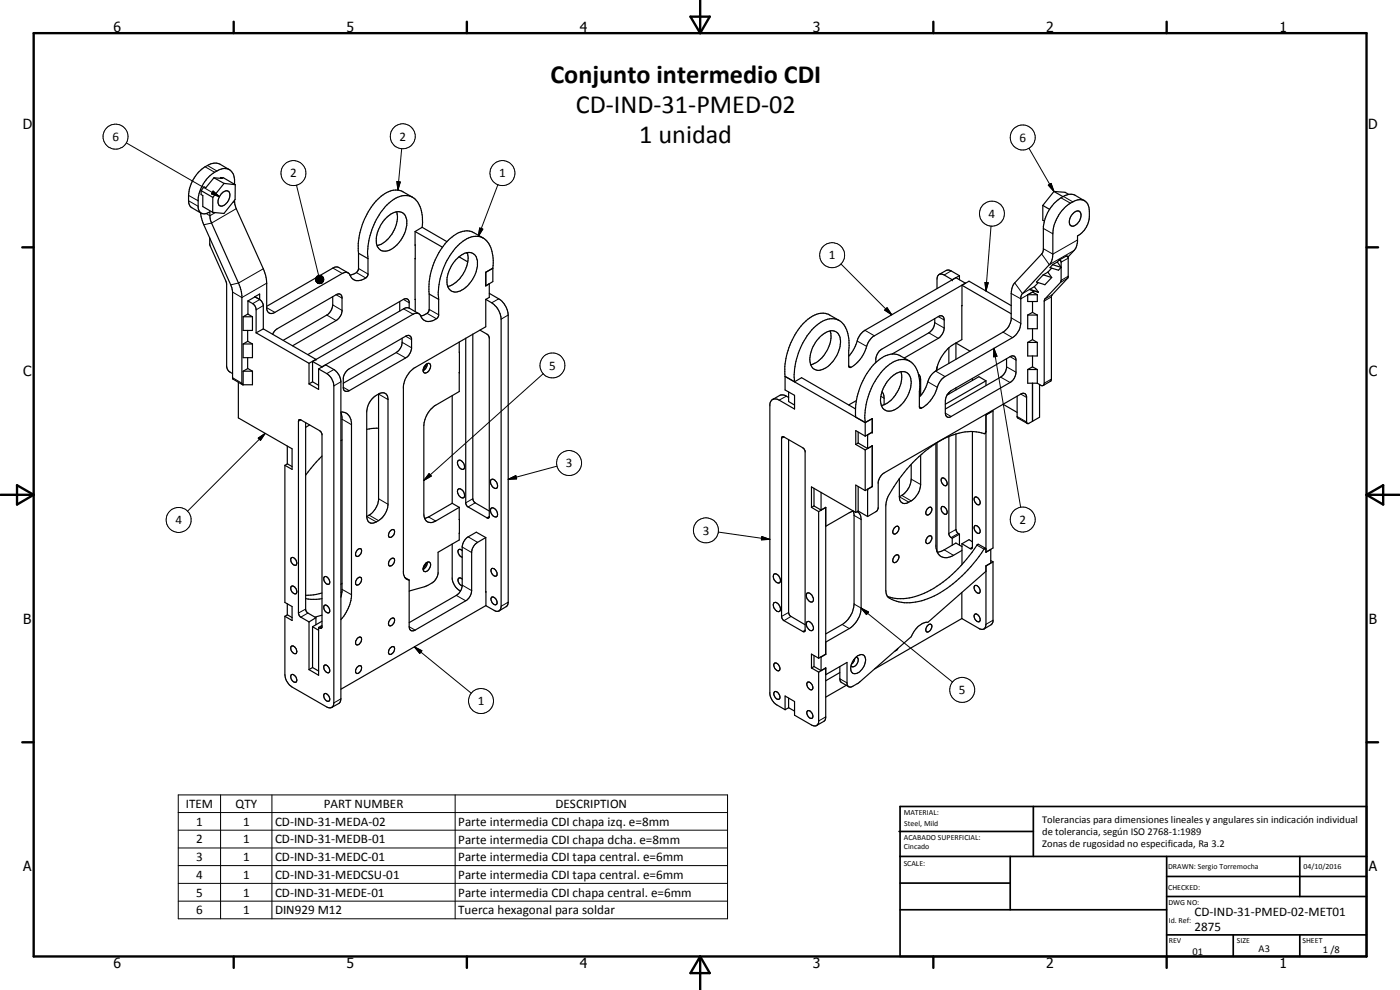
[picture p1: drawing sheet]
<svg xmlns="http://www.w3.org/2000/svg" width="420mm" height="297mm" viewBox="0 0 420 297" stroke-linecap="round" stroke-linejoin="round" font-family="sans-serif">
<g fill="none" stroke="#000" stroke-width=".35">
<path d="M60.4 57.2v1.2l.5 .3v3.3l2.9 1.7M60.4 57.2l3.5 2M63.9 59.2l-.1 4.5M64.2 53.3l-2.4 3-.6-.3-.8 1.2M64.2 53.3l3.1 1.7M66.2 53.3l.5 .3-2.5-.3M66.2 53.3l.1 .2M66.2 53.3h.8l3.6 2.1M66.4 58.2a1.57 1.57 0 0 1 2.4-.6 3.2 3.2 0 0 1-2.7 4.2 1.94 1.94 0 0 1-.2-3zM67.3 55l3.3 .4M67.3 55l-3.4 4.2M68.9 50.9l-2.9-1.6a5.4 5.4 0 0 0-5.8 1.8 11.2 11.2 0 0 0-3.5 9.9l.6 1.1 3.1 1.9"/>
<path d="M68.9 50.9a4.1 4.1 0 0 0-4.5 .8 10.8 10.8 0 0 0-4.9 8v3l.9 1.3M68.9 50.9a4.3 4.3 0 0 1 1.5 4.4M70.6 55.4v4.5l-3.4 4.2-3.4-.4M123.8 59.2a6.1 6.1 0 0 0-7.1 1.8 21.2 21.2 0 0 0-6.3 16.6M123.8 59.2a8.4 8.4 0 0 1 3 7.5l-.1 1.5M123.8 59.2l-2.8-1.6a5.7 5.7 0 0 0-6.6 1.2 21 21 0 0 0-6.8 17.2M316.3 57.4l2.7 1.6M316.3 57.4l-3.3 4.2M316.3 57.4l3.3 .3 1.1 .6M60.2 63.8l.7 3 8.7 19.6 .2 1.2v25.9l.2 .3 2.8 1.6M60.4 64a2.59 2.59 0 0 0 2.6-.5l.1 2.1 .4 1.3 8.1 18 .8 2.6 .2 1.2v26.3l.2 .4h3v-4M62.9 71.4l.1 2.1 5 11.3v25.3a2.6 2.6 0 0 0 1.8 2"/>
<path d="M70.4 60.1l.1 1.2 .4 1.3 8.8 19.9 .3 2.5v7.7a1.46 1.46 0 0 0 .9 1.3 1.46 1.46 0 0 0 1.6-.3l20.2-11.7a1.7 1.7 0 0 1 2.7 1.3 3.1 3.1 0 0 0 5-.9v-4.8M107.6 76l-.1 4.9a2.55 2.55 0 0 1-2.4 1.6M107.6 76l2.8 1.6M115.6 65.7a4.6 4.6 0 0 1 5-1.9l.3 .1a4.4 4.4 0 0 1 .9 4.8 9.3 9.3 0 0 1-5.7 6.6 2.55 2.55 0 0 1-3.2-2.7 9.9 9.9 0 0 1 2.7-6.9zM119 63.5a9.2 9.2 0 0 1-5.8 10.2M124.6 69.5l8.2 4.7M124.6 69.5v8.1M124.6 77.6v15.9M126.7 68.2l7.4 4.3M126.7 68.2l-2.1 1.3M137.7 77l2.7 1.6M139.9 75.9a2.57 2.57 0 0 1 3.4 2.4 9.5 9.5 0 0 1-6 9.2 2.55 2.55 0 0 1-3.2-2.7 10.2 10.2 0 0 1 3.6-7.7"/>
<path d="M139.9 75.9l-2.2 1.2M139.9 75.9l.4 .2M140.2 75.8a9.1 9.1 0 0 1-5.8 10.1M145 71.4l-2.8-1.6a6.2 6.2 0 0 0-7.1 1.7 21.1 21.1 0 0 0-6.3 16.7M313 61.6l2 1.2M313 61.6v4.5l.4 .2M315.9 79.4l2.6 .8M315.9 79.4l-.8 .9 2.6 .8 .8-.9M317.3 78.6l1.2 1.6M317.3 78.6l-1.4 .8M317.9 78l.6 .5-.1 6-4.8 5.2-.2 .6v24.9l-.3 .5M317.9 78l-.6 .6"/>
<path d="M320.5 77.1v6.3l-5 5.5v24.8l-.1 .6-2.3 1.4M320.5 77.1l-.4-.3-2.2 1.2M320.5 77.1l2.4-2.7 .5-1.8v-1.8a7.5 7.5 0 0 0 2.8-10 2.92 2.92 0 0 0-4.2-.2 11.7 11.7 0 0 0-6 9.5v6.1l-.1 1.1-.5 1.4-8.7 9.6-.3 .6v8.1a5.8 5.8 0 0 1-2.5 4.3l-20.3 11.7a5.9 5.9 0 0 0-2.5 3.8 9.4 9.4 0 0 1-4.8 5.7l-.4-.3v-4.8a9.8 9.8 0 0 0-2.5-8.8l-.4-.2M321.8 64.3l.6-.5a1.21 1.21 0 0 1 1.6-.3 1.21 1.21 0 0 1 .4 1.6 2.96 2.96 0 0 1-2.8 2.7 1.72 1.72 0 0 1-.4-2.6zM325.4 60.2l-2.7-1.6a5.4 5.4 0 0 0-5.6 1.8 12.2 12.2 0 0 0-4 7.6v7l-.1 .7-8.8 9.5-.5 1.3-.2 1.6v7.7a5.2 5.2 0 0 1-2.5 3.9l-20.2 11.6-1.2 1.1-.9 1.4a12.1 12.1 0 0 1-2.8 5.3M73 95h2.8M73 95l1.4-.8 1.4 .8M73 95v4.1h2.8v-4.1M74.3 99.1v3.3M74.4 90.3l2.1-1.2a3.6 3.6 0 0 1 2.4 2.1l.1 7.5M74.4 90.3l1.6 .9 .6 .7 .3 .8v7.2M74.4 90.3v4"/>
<path d="M76.5 89l1.4-.8v1.6zM76.5 89v.1M76.9 99.9l15.8 9.1M79 98.7l-2.1 1.2M79 98.7l15.8 9.1-2.1 1.2M99.9 89v2.5a4 4 0 0 1-1.8 3l-13.1 7.6M104.5 81.9l-3.1-1.8h-.9l-20.5 11.8M120 90.5v2.8M122.8 92.5v-1.9a1.07 1.07 0 0 0-1.7-.8l-28.7 16.6M125.7 94.1l-3.1-1.7-1.2 .1-27.6 16M128.8 88.2v4.8a2.5 2.5 0 0 1-2.5 1.8M128.8 88.2l2.8 1.6"/>
<path d="M131.6 89.8v4.8a2.98 2.98 0 0 1-2.9 1.9 2.98 2.98 0 0 1-2.7-2.1l-.6-.4-1.4 .3-28.4 16.4M144 99.1l2.5 1.4 .3 .8v53.9l-.3 .3-6.2-3.5-.5-.9v-49.6M145.8 89.8l1.8 1a6.5 6.5 0 0 1 2.8 5v86.1l-.2 .9-.4 .5M145.8 81.7l2.1-1.2v4l-2.1 1.3zM145.8 89.8v8.2l-21.2 12.3a7.7 7.7 0 0 0-3.5 5.7v55.9l.4 1.4M146.8 88l2.9 1.7a6.3 6.3 0 0 1 2.8 4.8v86.2l-.5 1.2-2.2 1.4M146.8 85.1v4.1l-1 .6M147.9 80.5a9.8 9.8 0 0 0-2.5-8.8 5.6 5.6 0 0 0-6.9 1.1 20.8 20.8 0 0 0-6.9 17M249.2 99.3a9.1 9.1 0 0 1-5.9 10.1M251.8 96.1a6.1 6.1 0 0 0-7.1 1.8 21.2 21.2 0 0 0-6.2 16.7M251.8 96.1l-2.8-1.6a5.7 5.7 0 0 0-6.6 1.3 21 21 0 0 0-6.8 17.1M280.5 95.6v1.2a3.8 3.8 0 0 1-1.7 3.1l-11.1 6.3"/>
<path d="M281.8 82.3l.7-.1 .6 .2 2.7 1.5 2.1-1.2M281.8 82.3l-.5 .8-.1 3.5M281.8 82.3l2.2-1.1 .7-.2 3.2 1.7M287.9 82.7v1.2M288.7 91.7v-6.1l14.8 8.5M288.7 91.7v10.2l-2.5 1.4a12 12 0 0 0-5.2 8M289.7 85l-2.8-1.7-27.3 15.8a6.7 6.7 0 0 0-2.7 4.3l-1.1 2.1-1.1 1.4M303.5 91.7l-12.7-7.3-28.4 16.4a6.4 6.4 0 0 0-2.7 4.3 8.6 8.6 0 0 1-4.7 5.1l-.3-.3v-4.7a10.5 10.5 0 0 0-2.1-8.5l-.8-.6M308.4 88.4h2.9M308.4 88.4l1.5-.8 1.4 .8M308.4 88.4v2.1h2.9v-2.1M308.4 94.5v4.1h2.9v-4.1"/>
<path d="M308.4 94.5h2.9M309 86.8l2.6 .8M309.9 90.5v3.2M309.9 98.6v3.3M309.9 93.7l1.4 .8M309.9 93.7l-1.5 .8M310.2 87.2l-.2 .6M310.4 86l1.2 1.6M310.4 86l-1.4 .8M311.6 84.8l-1.2 1.2M313.1 82.5l2.5 .8M313.1 82.5l-2 2.1 2.5 .8 2-2.1"/>
<path d="M314.5 81.7l1.1 1.6M314.5 81.7l-1.4 .8M315.6 80.4l-1.1 1.3M71.5 114.7v10.7l16.2 9.3v6.1l-2.2-1.2M73 103.2v4.1h2.8v-4.1M73 111.4v4M73 111.4h2.8M73 103.2h2.8M74.3 107.3v3.3M74.4 110.6l1.4 .8M74.4 110.6l-1.4 .8M74.4 102.4l1.4 .8"/>
<path d="M74.4 102.4l-1.4 .8M81.8 100.2l.6-.9 .8-.7 17.7-10.2a1.06 1.06 0 0 1 1.1-.2 1.06 1.06 0 0 1 .6 1v4.2a4 4 0 0 1-1.7 2.8l-13.1 7.6M92.7 109v6.2M93.8 114.6l-1.1 .6M93.8 108.5l2.8 1.6M93.8 108.5v6.1M93.8 114.6l1.8 1M95.6 110.7l2.5 1.4a4.7 4.7 0 0 1 2.1 3.7v95.1l-.2 .9-.4 .5M95.6 110.7v6.1l-2.9-1.6M97.7 109.5l2.5 1.4a4.7 4.7 0 0 1 2.1 3.7v95.1l-.4 1.2-2.3 1.4M104 111.3l.8-.6 16.9-9.8a1.08 1.08 0 0 1 1.8 .7l-.1 3.3a4.3 4.3 0 0 1-1.7 2.5l-16.9 9.8a1.06 1.06 0 0 1-1.1 .2 1.06 1.06 0 0 1-.7-.9l.1-3.4zM113.6 118.2v31.9a6.1 6.1 0 0 1-3.5 4.9"/>
<path d="M113.6 118.2a1.73 1.73 0 0 1 2-.2 1.73 1.73 0 0 1 .8 1.9v31.4a6 6 0 0 1-5.1 5.7l-.9-.7-.3-1.3M113.6 118.2a6.3 6.3 0 0 0-3.5 5.3v31.5M120.7 101.5v1.5a4 4 0 0 1-1.8 2.8l-15.9 9.2M127.8 109.3l.7-.3a.99 .99 0 0 1 .8 .7 .99 .99 0 0 1-.3 1 1.27 1.27 0 0 1-1.8 1 2.16 2.16 0 0 1 .6-2.4zM128 109.3l-1 1.7M128.2 109.1a2.51 2.51 0 0 1-1.2 2.2M135.7 118.7v32.3M137.8 102.6v9.2M137.9 111.8l-.1 5.7-7 4.1a8 8 0 0 0-3.6 6.1v26.6a2.19 2.19 0 0 0 1.1 2.2 2.19 2.19 0 0 0 2.5-.2l7-4.1M141.9 100.2v49.4l.5 1.2 4.4 2.5M235.6 112.9v4.1l2.9 1.6v4.1l-4.7-2.6a1.68 1.68 0 0 0-1.8-.3 1.68 1.68 0 0 0-1 1.5l.1 87.2a4.7 4.7 0 0 0 2 3l2.5 1.4M235.6 112.9l24.1 13.9"/>
<path d="M235.6 112.9l2.9 1.7M236.7 119.3l-1-.6-1.2-.2-2.7 1.4M236.7 117.6v2.9l1.8 1M238.5 114.6l2.1-1.3 16.1 9.4M246.2 101a4 4 0 0 1 4.9-1.3 5.1 5.1 0 0 1 .5 5.9 7.9 7.9 0 0 1-6.2 5.5 3 3 0 0 1-2.3-3.8 10.3 10.3 0 0 1 3.1-6.3zM264.7 117.5l.5 1.2 .1 2.8M267.4 113.2a4.6 4.6 0 0 1 4.6-1.5 3.7 3.7 0 0 1 1.3 4.4 9.4 9.4 0 0 1-5.9 7.2 2.6 2.6 0 0 1-3.1-2.7 9.9 9.9 0 0 1 3.1-7.4zM270.4 111.5a9.2 9.2 0 0 1-5.9 10.2M271.3 107.4l10.3-5.9a4.2 4.2 0 0 0 1.8-3.1v-2.4a1.08 1.08 0 0 0-.6-1.1 1.08 1.08 0 0 0-1.2 .1l-17 9.8a4.1 4.1 0 0 0-1.8 2.7v1.3M273 108.4a5.7 5.7 0 0 0-6.5 1.3 20.8 20.8 0 0 0-6.8 17.1M273 108.4l-2.8-1.6a6.2 6.2 0 0 0-7.1 1.7 21.1 21.1 0 0 0-6.3 16.7l2.9 1.6M275.6 112.3l.5 .6 .2 1.1v4.7"/>
<path d="M281.2 110.1v1M284.8 104.4v4.7M284.8 117.8v.4M285 117.6l18.1-10.6a1.08 1.08 0 0 1 1.3-.1 1.08 1.08 0 0 1 .5 1.1v3.7a3.8 3.8 0 0 1-1.8 3.1l-17.7 10.2a1.06 1.06 0 0 1-1.2 .1 1.06 1.06 0 0 1-.5-1.1v-3.7a3.9 3.9 0 0 1 1.3-2.7zM286.9 116.4v.6M291.1 105.4l-4.2-2.5v4.9M291.8 113.5v.7M295.9 114.3v1.4M295.9 114.3l-12.2 7M295.9 114.3l-2.1-1.3-9.6 5.5M302.1 107.6v2.8a4 4 0 0 1-1.8 2.8l-16.6 9.5M305.3 118.9v6.2l3 1.9"/>
<path d="M308.4 102.7v4.1h2.9v-4.1M308.4 110.9v4.1h2.9M308.4 102.7h2.9M308.4 110.9h2.9M309.9 106.8v3.3M309.9 115v11.4M309.9 101.9l1.4 .8M309.9 101.9l-1.5 .8M309.9 110.1l1.4 .8M309.9 110.1l-1.5 .8M311.3 115l1.2 .7h.6M311.3 110.9v4.1"/>
<path d="M312 115.4v9.8l-2.1 1.2M85.5 139.6v41.2l2.2 1.2v4.2l-2.2-1.3M86.2 133.9v5.2l1.5 .9M86.3 139.2l-.8 .4M91.7 126.8v56.1l.5 1 2.6 1.4M92.9 127.5l-1.2 .7M96.6 136.8l-4.9 5.8M102.3 123.8l.3 1.5v52l-.3 1.9M102.3 123.6a3.1 3.1 0 0 1 3.2 3.3v52.1a12.3 12.3 0 0 1-3.2 6.9M102.6 132l-.3 .2M113.6 128.5l-3.5 .3M137.5 138.2a1.6 1.6 0 0 1 1.9 1.9 .66 .66 0 0 1-.3 .7 .66 .66 0 0 1-.7-.1 1.9 1.9 0 0 1-.9-2.5z"/>
<path d="M234.7 131.1h.6l5.6 3.3 .7 1v53.8l-.4 .4-5.9-3.4-.6-.6-.1-.6v-53.5zM236.7 131.9v52l.5 1 4.4 2.6M256.8 133.3l2.9 1.7M257 120.2l-2.3 1.3M257.5 132.9l-.7 .4M257.5 129.7v3.2M257.5 132.9l2.9 1.7M259.7 126.8v4.1M259.7 135v12.2M259.7 126.8l2.1-1.2v4.1M259.7 130.9l-2.9-1.7v4.1M260.4 134.6l1.4-.9v12.3l-1.4 .8v8.2"/>
<path d="M261.8 133.8l-2.1 1.2M261.8 129.7l-2.1 1.2M261.8 129.7l-1.4 .8v4.1M273.5 139.3v4.5a6.4 6.4 0 0 1-3.6 5.3M276.3 136.6v8.8a5.9 5.9 0 0 1-5.2 5.6 1.8 1.8 0 0 1-1.2-1.9M280.9 133v31.1l.3 1.4M281.2 132.8v32.7M284.8 131v29.3l.3 .7 .7 .5M286.9 130.2v28.7l.5 1.1 .5 .3M286.9 130.2a34.6 34.6 0 0 0-16.3 12.5l-.8 1.1a20.7 20.7 0 0 0-3.8 6.7l-.2 1.3v25.4a2.82 2.82 0 0 0 2.5 2.9 16.2 16.2 0 0 0 13-1.7 44.5 44.5 0 0 0 14.3-13.9l.3 .3M291.8 129.5l-.1 35-.6 .1-2.4-1.4M295.9 124.5v41.2"/>
<path d="M295.9 129.5l-.5 .6a13.2 13.2 0 0 0-8.5 .1M297.3 123.4v.3l-1.4 .8M297.8 123.1l.2 .2M298 123.3v41.1l-2.1 1.3M298 123.3l-2.1 1.2M301 121.3l4.3 2.4M308.3 127l-.2-.4v-7.6a1.04 1.04 0 0 0-.6-.9 1.04 1.04 0 0 0-1.1 .1l-41.1 23.7a4.3 4.3 0 0 0-1.7 2.8v7.8l-.6 1-2.6 1.5M309.9 126.4l-1.3 .7-.3-.1M117.2 159.2a.7 .7 0 0 1 1-.2 .7 .7 0 0 1 .2 1 1.13 1.13 0 0 1-1.7 1v-.9zM135.7 151l-7.1 4.1-1.1 .4M135.7 151l2.1 1.2M137.5 146.8a1.59 1.59 0 0 1 1.9 1.8 .69 .69 0 0 1-.4 .8 .69 .69 0 0 1-.8-.3l-.8-1.1z"/>
<path d="M137.8 155.8l.1 .1M137.8 152.2l.1 3.7M137.9 155.9l-.1 4.1M137.9 159.9l-.1 2.1-6.3 3.7v6.4a4.4 4.4 0 0 1-1.8 2.8l-2.2 1.1-4.7 1.3M147.4 152.5a1.65 1.65 0 0 1 1.6 .6 1.65 1.65 0 0 1 .3 1.7 1.06 1.06 0 0 1-1.8-.6l-.3-1.1zM147.4 143.9a1.63 1.63 0 0 1 1.9 2.1 .87 .87 0 0 1-.9 .6 .87 .87 0 0 1-.8-.8l-.4-1.2zM243.5 152.2v-6.1l13.3 7.7M243.5 152.2l2.2 1.3M244.3 151.8l-.8 .4M244.3 146.5v5.3M244.3 151.8l2.1 1.2M245.7 153.5v44"/>
<path d="M246.4 153l1.4-.8v44.1l-1.4 .8M246.4 147.7v5.3M247.8 152.3l-2.1 1.2M256.1 153.4l.2 .9v26.9a7.9 7.9 0 0 1-3.5 6.2l-5 2.8M256.2 153.4l-1.3 .4-7.1 4.1M257.2 153.5a2.59 2.59 0 0 1 1.2 2.4v26.6a7.8 7.8 0 0 1-3.5 6.1l-7.1 4.1M257.5 153.3l-.7 .5M257.5 146v7.3M257.5 153.3l2.9 1.7M259.7 147.2l-2.9-1.7v8.3M261.8 146l-2.1 1.2M268.6 158.2l.7-.3a1.28 1.28 0 0 1-.4 2.2 .66 .66 0 0 1-.9-.1 .66 .66 0 0 1 0-.9z"/>
<path d="M269.9 143.6v5.5M278.3 152.7a.73 .73 0 0 1 .6-.5 .73 .73 0 0 1 .7 .4 1.75 1.75 0 0 1-1.3 2 1.12 1.12 0 0 1 0-1.9zM282.6 152.1a1.45 1.45 0 0 1 1.4 .7 1.45 1.45 0 0 1 0 1.5 1.61 1.61 0 0 1-1.4-2.2zM282.6 143.5a1.39 1.39 0 0 1 1.4 .6 1.39 1.39 0 0 1 0 1.6 1.58 1.58 0 0 1-1.4-2.2zM292.5 149.2a1.43 1.43 0 0 1 1.4 .7 1.43 1.43 0 0 1 0 1.5 1.53 1.53 0 0 1-1.4-2.2zM292.5 157.8a1.45 1.45 0 0 1 1.4 .7 1.45 1.45 0 0 1 0 1.5 1.61 1.61 0 0 1-1.4-2.2zM87.4 167.4a1.47 1.47 0 0 1 1.6 1.9l-.1 .2a1.44 1.44 0 0 1-1.4-.6 1.44 1.44 0 0 1-.1-1.5zM87.4 175.9a1.44 1.44 0 0 1 1.7 1.9 .73 .73 0 0 1-.7 .4 .73 .73 0 0 1-.7-.5 1.62 1.62 0 0 1-.3-1.8zM91.7 179.6l1.6 .2 3.3-.2M96.6 177.9l-2.5 .6-2.4 .1M97.3 173.1a1.41 1.41 0 0 1 1.4 .7 1.41 1.41 0 0 1 0 1.5 1.58 1.58 0 0 1-1.4-2.2zM102.6 175l-.3 .3"/>
<path d="M102.6 177.5l-.3 .2M107.1 165.1l.4-.3a.67 .67 0 0 1 1 0 .67 .67 0 0 1-.1 .9 1.12 1.12 0 0 1-1.6 1v-.8zM107.1 173.7a.74 .74 0 0 1 1.1-.5 .74 .74 0 0 1 .2 1.1 1.08 1.08 0 0 1-.5 1 1.08 1.08 0 0 1-1.1 0v-.9zM117 168a.74 .74 0 0 1 1.1-.5 .74 .74 0 0 1 .3 1.1 1.24 1.24 0 0 1-1.7 1.1 1.62 1.62 0 0 1 .3-1.7zM121.5 173.3l1.3 .7M121.5 173.3l.5 .4 .8 .3M127.8 169a.86 .86 0 0 1 1.3-.2 .86 .86 0 0 1 0 1.3 1.38 1.38 0 0 1-1.9 1.2 2.09 2.09 0 0 1 .6-2.3zM128 168.8l-1 1.8M128.2 168.7a2.51 2.51 0 0 1-1.2 2.2M135.7 163.2v10.6a5 5 0 0 0 2.5 3.5M138.7 173.8a.72 .72 0 0 0-1.1-.3 .72 .72 0 0 0 0 1.1l.4 .7 .7 .5M138.7 165.2a.71 .71 0 0 0-1.1-.3 .71 .71 0 0 0 0 1.1l.4 .8 .7 .4"/>
<path d="M145.8 161.3v16.3M145.8 177.6h.1M145.8 161.3l-2.5 1.4a3.8 3.8 0 0 0-1.7 2.8v11.7a3.7 3.7 0 0 1-1.8 3.1l-15.2 8.8a1.09 1.09 0 0 1-1.3 .1 1.09 1.09 0 0 1-.5-1.2v-14M145.8 161.3l-2.9-1.6-2.4 1.4a4 4 0 0 0-1.8 2.8v12a4 4 0 0 1-1.8 2.7l-14.1 8.2M145.8 177.6v4.1M147.5 179.2a1.37 1.37 0 0 1 1.4 .7 1.37 1.37 0 0 1 0 1.5 1.49 1.49 0 0 1-1.4-2.2zM147.5 170.6a1.26 1.26 0 0 1 1.7 1.4l-.2 .8a1.29 1.29 0 0 1-1.6-1.4zM232.2 172.3a1.61 1.61 0 0 1 1.7 .7 1.61 1.61 0 0 1 0 1.9 1.87 1.87 0 0 1-1.7-2.6zM242.1 178.1a1.4 1.4 0 0 1 1.9 1.3 .88 .88 0 0 1-.3 1.2 1.95 1.95 0 0 1-1.6-2.5zM268.6 166.8a.67 .67 0 0 1 .6-.4 .67 .67 0 0 1 .6 .5 1.47 1.47 0 0 1-1.7 1.8 1.52 1.52 0 0 1 .5-1.9zM278.5 161.1a.65 .65 0 0 1 .7-.4 .65 .65 0 0 1 .5 .7 1.55 1.55 0 0 1-1.5 1.7 1.26 1.26 0 0 1 .3-2zM285.8 161.5v2.1"/>
<path d="M287.9 160.3v3.2M287.9 160.3l-2.1 1.2M288.7 177.8v7.8M288.7 163.2v6.2M288.7 165.1l-2.5 1.5a3.1 3.1 0 0 1-5-1.1M288.7 164l-1.8-1.1-4 2.3-1.6 .5M291.8 162.6l-1-.7-2.1 1.3M292.5 175.8a1.39 1.39 0 0 1 1.4 .6 1.39 1.39 0 0 1 0 1.6 1.58 1.58 0 0 1-1.4-2.2zM295.8 164.5l-2.3-1.2a39.8 39.8 0 0 1-17 15.1 14.7 14.7 0 0 1-10.2 .6M295.9 169.8v17.5l-.2 .9-.4 .5M295.9 171.4l-17.4 15.3a6 6 0 0 0-5 4.4l-15.4 13.4-2.2 1.4a1.04 1.04 0 0 1-1.1 .2 1.04 1.04 0 0 1-.6-1v-6.3l-6.4 3.6M297.3 164.8v.1"/>
<path d="M297.3 168.2l.7 .4M297.3 164.9v4.1l-1.4 .8M297.3 164.9l-1.4 .8M298 168.6v17.8l-.4 .9-2.3 1.4M298 168.6l-2.1 1.2M85.5 184.9v17.5a4.6 4.6 0 0 0 2.1 3.7l10.5 6 .8 .3 .7-.1M86.2 181.1v3.3l1.5 .9M86.3 184.5l-.8 .4M87.4 193.9a1.43 1.43 0 0 1 1.4 .7 1.43 1.43 0 0 1 0 1.5 1.58 1.58 0 0 1-1.4-2.2zM92.7 186.6v14.3M92.7 186.6l-2.6-1.5-.5-1.2v-57.5l.2-.5 6.2 3.3 .6 1.1v57.9l-.2 .3-.8-.2M93.8 188v12.3"/>
<path d="M93.8 188l1.8 1.1M94.8 185.3v2.2M94.8 185.3l-2.1 1.3M95.6 188.3v14.3l-2.9-1.7M96.6 187.7l-1 .6M96.6 186.4l-2.8 1.6M96.6 184.6l-2.1 .6M97.3 181.7a1.43 1.43 0 0 1 1.4 .5 1.43 1.43 0 0 1 .1 1.6 1.47 1.47 0 0 1-1.5-2.1zM97.3 199.6a1.04 1.04 0 0 1 1.5 .9l.2 .5-.2 .7a1.4 1.4 0 0 1-1.4-.5 1.4 1.4 0 0 1-.2-1.4zM107.1 191.7l.4-.4a.58 .58 0 0 1 .7-.1 .58 .58 0 0 1 .3 .6 1.33 1.33 0 0 1-1.6 1.6l-.2-.8zM117 194.5a.73 .73 0 0 1 .7-.5 .73 .73 0 0 1 .7 .4 1.63 1.63 0 0 1-1.5 1.9 1.26 1.26 0 0 1 .1-1.8zM117.2 185.8a.65 .65 0 0 1 .7-.4 .65 .65 0 0 1 .5 .7 1.37 1.37 0 0 1-1.7 1.6 1.63 1.63 0 0 1 .5-1.9z"/>
<path d="M145.8 181.7l3 1.7 1-.1M145.8 181.7l-43.5 25.1M232.2 180.9a1.63 1.63 0 0 1 1.7 .7 1.63 1.63 0 0 1 0 1.8 1.87 1.87 0 0 1-1.7-2.5zM232.4 199.1a1.39 1.39 0 0 1 1.4 .6 1.39 1.39 0 0 1 0 1.5 1.53 1.53 0 0 1-1.4-2.1zM242.1 186.6a1.55 1.55 0 0 1 2 1.6v.5a.87 .87 0 0 1-.9 .5 .87 .87 0 0 1-.7-.7 1.79 1.79 0 0 1-.4-1.9zM244.3 200l-.8 .4M244.3 196.7v3.3M244.3 200l2.1 1.2M245.7 197.5l-2.2-1.2v4.1M246.4 197.1h.1M246.4 197.1v4.1M247.8 196.3l-2.1 1.2"/>
<path d="M252 200l.2 4.4 2.5 1.6M256.6 197.5l-.3 .9-.7 .9M256.8 197.3a1.78 1.78 0 0 1 2.6-.5 4.1 4.1 0 0 1-2.9 5.3 1.55 1.55 0 0 1-1.1-2.3l.4-1.2zM256.9 197.2a1.1 1.1 0 0 1 .3 1.9 1.12 1.12 0 0 1-1.8 .7M269.5 194.6l-.9 .7M278.3 187.8a.72 .72 0 0 1 .7-.5 .72 .72 0 0 1 .7 .6 1.49 1.49 0 0 1-1.7 1.6l-.2-.5zM288.7 185.6l5.3 3.1h1.3M288.7 185.6l-26.2 15.1M292.5 184.3a1.43 1.43 0 0 1 1.4 .6 1.43 1.43 0 0 1 .1 1.5 1.46 1.46 0 0 1-1.5-2.1zM87.4 202.5a1.44 1.44 0 0 1 1.7 1.8 .71 .71 0 0 1-.8 .5 .71 .71 0 0 1-.6-.6l-.4-.7zM93.8 200.3l-1.1 .6M93.8 200.3l1.8 1"/>
<path d="M97.3 208.2a1.43 1.43 0 0 1 1.4 .7 1.43 1.43 0 0 1 0 1.5 1.58 1.58 0 0 1-1.4-2.2zM107.1 200.2l.2-.1a.68 .68 0 0 1 1-.3 .68 .68 0 0 1 .1 1 1.4 1.4 0 0 1-1.4 1.3l-.2-.3-.1-.6zM232.4 207.6a1.41 1.41 0 0 1 1.4 .7 1.41 1.41 0 0 1 0 1.5 1.53 1.53 0 0 1-1.4-2.2zM235.6 212.9v-4.1l2.9 1.7v4.1l5.1 3 .8 .2 .7-.1M236.7 212.3l-1.1 .6M236.7 209.5v2.8M236.7 212.3l1.8 1.1M242.3 204.8a1.39 1.39 0 0 1 1.4 .6 1.39 1.39 0 0 1 0 1.5 1.53 1.53 0 0 1-1.4-2.1zM242.3 213.3a1.43 1.43 0 0 1 1.4 .7 1.43 1.43 0 0 1 0 1.5 1.53 1.53 0 0 1-1.4-2.2zM243.5 200.4l2.2 1.3M245.7 201.7v14.9l-.6 1.1M246.4 201.2l1.4-.8v15l-.4 .9-2.3 1.4"/>
<path d="M247.8 200.4l-2.1 1.3M252 201.8l-4.2 2.5M254 205.6l-6.2 3.6"/>
</g>
<g fill="none" stroke="#000" stroke-width=".3">
<path d="M37.9 42.9l28 16.1M56.6 58.6l2.9 1.6M61.5 50l2.9 1.7M62.3 49.7l2.8 1.6M64 57.3l1.9 1.7-2.5-.8zM89 55.5l6.6 27.1M119.1 54.5l1 .1-.7 2.4zM120.6 44.6l-1.2 12.4M149.4 55.4l-5.9 15.5M308.8 44.5l7.5 12.9M314.6 55.5l.9-.5 .8 2.4zM318.4 59.4l2.9 1.6"/>
<path d="M319.1 58.9l2.9 1.7M56.6 60.2l2.9 1.7M64.6 63.8l-1.6 .9-1.2-.6M70.4 60.5l-.5 .2M70.9 62.6l-7.4 4.3-2.3 .5M144 68.4l.9 .3-1.4 2.2zM252.4 79.2l15.2 15.2M297.4 67.8l-1.5 19.5M313.1 68.5l2.9 1.6M320.6 77.5l-2.1 1.2M322.4 75.1l-7.5 4.3-2.3-3.2M323.4 72l-7.4 4.2-2.9-1.6"/>
<path d="M77.9 89.9l-2.1 1.2M79 91.7l-2.1 1.3M79 80.6l-7.4 4.3-2.4 .6M80 92.3l2.5 1.4M80 85l-7.4 4.3-2.8-1.7M94.7 83.7l1.5 1.3-1.5-1.1zM94.7 83.9l1.5 1.1-1.5-.8zM94.7 84.2l1.5 .8-1.4-.5zM94.8 83.4l1.4 1.6-1.5-1.3zM94.8 84.5l1.4 .5zM94.9 83.2l1.3 1.8-1.4-1.6zM95 84.7l1.2 .3z"/>
<path d="M95 83l.2-.2 1 2.2zM95 83l1.2 2-1.3-1.8zM95.2 84.8l1 .2zM95.2 82.8l.3-.1 .7 2.3zM95.4 85h.8zM95.5 82.7l.2-.1 .5 2.4zM95.7 85.1l.5-.1zM95.7 82.6h.3l.2 2.4zM96 85.1l.2-.1zM96 82.6h.3l-.1 2.4zM96.2 82.6v2.4M96.2 85l.5-.2z"/>
<path d="M96.2 85l.7-.4zM96.2 85l.9-.6zM96.3 82.6l.3 .2-.4 2.2zM96.6 82.8l.2 .1-.6 2.1zM96.8 82.9l.1 .2-.7 1.9zM96.9 83.1l.2 .3-.9 1.6zM97.1 83.4v.2l-.9 1.4zM97.1 84.1l-.9 .9zM97.1 83.6l.1 .3-1 1.1zM97.2 83.9l-1 1.1zM98.1 94.5l2.8 1.7M99.9 91.5l2.7 1.6"/>
<path d="M99.9 80.4l2.8 1.6M100.9 88.4l1.7 1.1M107 81.8l2.8 1.6M107.6 80.6l2.8 1.6M121.1 89.8l1.7 1M121.1 92.7l2.9 1.6M128.2 94l2.8 1.6M128.8 92.8l2.8 1.6M149.7 89.7l-2.1 1.1M152.5 94.5l-2.1 1.3M259.6 99.1l2.8 1.7M265.5 93l.7-.7 1.4 2.1z"/>
<path d="M266.2 92.3l1.4 2.1-2.1-1.4zM278.8 99.9l2.8 1.6M280.5 96.8l2.9 1.6M281.6 95l1.8 1M285.4 81.3l-2 1.2M295.6 84.8h1l-.7 2.5zM301 99.7l2.9 1.6M303.5 95.4l2.9 1.6M304.5 84.9l2.4 3.2 2-1.2M310.1 87.5l-3.7 2.2-2.9-1.6M315.5 89.1l-2.1 1.2M315.7 88.5l-2.1 1.2"/>
<path d="M320.4 83.5l-2.1 1.2M320.6 82.9l-2.1 1.2M69.8 113.3l2.8 1.7M100.2 110.9l-2.1 1.2M102.3 114.6l-2.1 1.2M103 116.2l1.8 1M113.6 118.2l2.8 1.7M118.9 105.8l2.8 1.6M120.7 102.7l2.8 1.7M121.7 100.9l1.8 1M163 112.1l-35.8 32M236 118.9l-2.2 1.2"/>
<path d="M254.7 109.8l.7 .4M257.2 102.3l2.9 1.6M264.4 118.9l.9 .6M275.9 113.7l.4 .3M278.5 114.6l2.8 1.6M280.8 111.3l2.8 1.7M298.3 104.5l.9 2.4-1 .2zM298.3 104.5l8 47.7M300.3 113.2l2.8 1.6M302.1 110.1l2.8 1.6M303.1 107l1.8 1M306.4 118.2l1.7 1.1"/>
<path d="M315.5 113.7l-2.1 1.3M77.5 131.4l2.1-1.4-1.4 2.1zM79.6 130l-23.3 23.4M90.3 126l-.7 .4M102.6 125.8l2.9 1.6M167.2 139.9l-14.7 3.9M235.3 131.1l-.7 .4M275.9 122l.7 .4M283.7 124l1.7 1M305.3 125l2.8 1.6M110.1 155l2.8 1.6M110.8 154.6l2.8 1.6"/>
<path d="M113.6 149.6l2.8 1.7M128.6 155.1l2.2 1.2M128.8 142.1l.6 .7-2.2 1.3zM141.9 149.6l-2.1 1.3M142.6 150.9l-2.1 1.2M146.8 155l-.7 .4M152.5 143.8l2.3-1.1 .3 1zM215.5 159.6l15.5 2.2M256.3 154.6l2.1 1.3M269.9 149.1l2.8 1.6M270.6 148.6l2.9 1.7M273.5 143.8l2.8 1.6"/>
<path d="M286.9 158.9l-2.1 1.2M102.6 176.8l2.9 1.6M136.9 178.6l2.9 1.7M138.7 175.6l2.9 1.6M138.7 164.1l2.9 1.7M140.5 161.1l2.8 1.6M228.6 161l2.4 .8-2.5 .2zM283.4 165l2.8 1.6M287.6 160.1l-2.2 1.2M291.8 164.2l-.7 .4M293.2 163.6l2.1 1.2M91.7 182.8l-2.1 1.1"/>
<path d="M92.4 183.9l-2.1 1.3M96.6 188l-.6 .5M122.8 188l1.8 1.1M124.4 194.1l2.2 1.1-.6 .8zM124.4 194.1l17 13.9M152.5 180.7l-2.1 1.2M236.7 183.8l-2.1 1.2M237.4 185l-2.1 1.2M241.6 189.1l-.7 .4M252.8 187.4l2.1 1.2M256.3 181.2l2.1 1.3M258.4 182.5l2.3 1.1-.7 .8z"/>
<path d="M258.4 182.5l27.5 22.1M298 186.1l-2.1 1.2M102.3 209.7l-2.1 1.2M247.8 215.1l-2.1 1.2M252 203.7l2.2 1.2M53.5 238.5h164.8v37.2h-164.8zM66.2 238.5v37.2M81.6 238.5v37.2M136.6 238.5v37.2M53.5 243.8h164.8M53.5 249.1h164.8M53.5 254.4h164.8"/>
<path d="M53.5 259.7h164.8M53.5 265h164.8M53.5 270.4h164.8"/>
<circle cx="34.7" cy="41" r="3.7"/>
<circle cx="88.1" cy="51.9" r="3.8"/>
<circle cx="120.9" cy="40.9" r="3.8"/>
<circle cx="150.8" cy="51.9" r="3.7"/>
<circle cx="307" cy="41.2" r="3.7"/>
<circle cx="249.7" cy="76.6" r="3.7"/>
<circle cx="297.7" cy="64.1" r="3.7"/>
<circle cx="165.8" cy="109.6" r="3.7"/>
<circle cx="170.8" cy="138.9" r="3.7"/>
<circle cx="53.6" cy="156" r="3.8"/>
<circle cx="211.9" cy="159.1" r="3.8"/>
<circle cx="306.9" cy="155.9" r="3.8"/>
<circle cx="144.3" cy="210.3" r="3.8"/>
<circle cx="288.8" cy="207" r="3.8"/>
</g>
<g fill="#000">
<circle cx="285.8" cy="83.9" r=".18"/>
<circle cx="94.8" cy="107.8" r=".18"/>
<circle cx="260.4" cy="130.5" r=".18"/>
<circle cx="261.8" cy="133.8" r=".18"/>
<circle cx="261.8" cy="129.7" r=".18"/>
<circle cx="260.4" cy="146.8" r=".18"/>
</g>
<g fill="none" stroke="#000" stroke-width=".71">
<path d="M10.1 9.9h400v277.1h-400zM70.1 6.5v3.4M140.1 6.5v3.4M207.2 5h5.8l-2.9 4.9zM210.1 0v9.9M280.1 6.5v3.4M350.1 6.5v3.4M6.7 74.2h3.4M410.1 74.2h3.5M.1 148.5h10M5.1 145.6l5 2.9-5 2.9zM410.1 148.5h10"/>
<path d="M410.1 148.5l5-2.9v5.8zM6.7 222.7h3.4M410.1 222.7h3.5M70.1 287v3.4M140.1 287v3.4M210.1 287v10M210.1 287l2.9 5h-5.8zM280.1 287v3.4M350.1 287v3.4"/>
</g>
<g fill="none" stroke="#000" stroke-width=".51">
<path d="M269.8 249.5h40.3M270.1 242h140v45h-140zM270.1 257h140M303.2 257v16M310.1 242v15M350.1 257v30M390.1 257v12M270.1 265h33.1M270.1 273h80M350.1 269h60M350.1 263h60M350.1 280.5h60"/>
<path d="M370.1 280.5v6.5M390.1 280.5v6.5"/>
</g>
<g fill="#000">
<path d="M64 57.3l1.9 1.7-2.5-.8zM119.1 54.5l1 .1-.7 2.4zM314.6 55.5l.9-.5 .8 2.4zM144 68.4l.9 .3-1.4 2.2zM96.2 85l.5-.2zM96.2 85l.7-.4zM96.2 85l.9-.6zM97.1 84.1l-.9 .9zM97.2 83.9l-1 1.1zM97.1 83.6l.1 .3-1 1.1zM97.1 83.4v.2l-.9 1.4zM96.9 83.1l.2 .3-.9 1.6z"/>
<path d="M96.8 82.9l.1 .2-.7 1.9zM96.6 82.8l.2 .1-.6 2.1zM95.7 82.6h.3l.2 2.4zM95.5 82.7l.2-.1 .5 2.4zM95.2 82.8l.3-.1 .7 2.3zM95 83l.2-.2 1 2.2zM95 83l1.2 2-1.3-1.8zM94.9 83.2l1.3 1.8-1.4-1.6zM94.8 83.4l1.4 1.6-1.5-1.3zM94.7 83.7l1.5 1.3-1.5-1.1zM94.7 83.9l1.5 1.1-1.5-.8zM94.7 84.2l1.5 .8-1.4-.5z"/>
<path d="M94.8 84.5l1.4 .5zM95 84.7l1.2 .3zM95.2 84.8l1 .2zM95.4 85h.8zM95.7 85.1l.5-.1zM96 85.1l.2-.1zM266.2 92.3l1.4 2.1-2.1-1.4zM295.6 84.8h1l-.7 2.5zM298.3 104.5l.9 2.4-1 .2zM77.5 131.4l2.1-1.4-1.4 2.1zM128.8 142.1l.6 .7-2.2 1.3zM152.5 143.8l2.3-1.1 .3 1z"/>
<path d="M228.6 161l2.4 .8-2.5 .2zM124.4 194.1l2.2 1.1-.6 .8zM258.4 182.5l2.3 1.1-.7 .8z"/>
</g>
<path d="M96.4 82.6v2.4" fill="none" stroke="#000" stroke-width=".34"/>
<g font-size="7.9">
<text x="165.2" y="25">Conjunto intermedio CDI</text>
<text x="172.8" y="34">CD-IND-31-PMED-02</text>
<text x="191.8" y="43">1 unidad</text>
</g>
<g font-size="4.2">
<text x="34" y="9.6">6</text>
<text x="104" y="9.6">5</text>
<text x="174" y="9.6">4</text>
<text x="244" y="9.6">3</text>
<text x="314" y="9.6">2</text>
<text x="384" y="9.6">1</text>
<text x="6.8" y="38.7">D</text>
<text x="410.6" y="38.7">D</text>
<text x="7" y="112.9">C</text>
<text x="410.8" y="112.9">C</text>
<text x="7" y="187.1">B</text>
<text x="410.8" y="187.1">B</text>
<text x="7" y="261.4">A</text>
<text x="410.8" y="261.4">A</text>
<text x="34" y="290.4">6</text>
<text x="104" y="290.4">5</text>
<text x="174" y="290.4">4</text>
<text x="244" y="290.4">3</text>
<text x="314" y="290.4">2</text>
<text x="384" y="290.4">1</text>
</g>
<g font-size="3.9">
<text x="33.7" y="42.3">6</text>
<text x="119.9" y="42.2">2</text>
<text x="305.9" y="42.5">6</text>
<text x="87.1" y="53.3">2</text>
<text x="149.8" y="53.2">1</text>
<text x="296.7" y="65.4">4</text>
<text x="248.7" y="77.9">1</text>
<text x="164.8" y="110.9">5</text>
<text x="169.8" y="140.2">3</text>
<text x="52.7" y="157.3">4</text>
<text x="210.9" y="160.4">3</text>
<text x="305.9" y="157.1">2</text>
<text x="287.8" y="208.3">5</text>
<text x="143.4" y="211.6">1</text>
<text x="55.8" y="242.4">ITEM</text>
<text x="70.7" y="242.4">QTY</text>
<text x="97.1" y="242.4">PART NUMBER</text>
<text x="166.7" y="242.4">DESCRIPTION</text>
<text x="58.9" y="247.7">1</text>
<text x="72.9" y="247.7">1</text>
<text x="82.5" y="247.7">CD-IND-31-MEDA-02</text>
<text x="137.5" y="247.8">Parte intermedia CDI chapa izq. e=8mm</text>
<text x="58.9" y="253">2</text>
<text x="72.9" y="253">1</text>
<text x="82.5" y="253">CD-IND-31-MEDB-01</text>
<text x="137.5" y="253.1">Parte intermedia CDI chapa dcha. e=8mm</text>
<text x="58.9" y="258.4">3</text>
<text x="58.9" y="263.7">4</text>
<text x="72.9" y="258.4">1</text>
<text x="72.9" y="263.7">1</text>
<text x="82.5" y="258.4">CD-IND-31-MEDC-01</text>
<text x="82.5" y="263.7">CD-IND-31-MEDCSU-01</text>
<text x="137.5" y="258.4">Parte intermedia CDI tapa central. e=6mm</text>
<text x="137.5" y="263.7">Parte intermedia CDI tapa central. e=6mm</text>
<text x="58.9" y="269">5</text>
<text x="72.9" y="269">1</text>
<text x="82.5" y="269">CD-IND-31-MEDE-01</text>
<text x="137.5" y="269">Parte intermedia CDI chapa central. e=6mm</text>
<text x="58.9" y="274.3">6</text>
<text x="72.9" y="274.3">1</text>
<text x="82.5" y="274.3">DIN929 M12</text>
<text x="137.5" y="274.4">Tuerca hexagonal para soldar</text>
<text x="358.5" y="275">CD-IND-31-PMED-02-MET01</text>
<text x="358.5" y="279.4">2875</text>
</g>
<g font-size="3.1">
<text x="312.7" y="246.8">Tolerancias para dimensiones lineales y angulares sin indicación individual</text>
<text x="312.7" y="250.4">de tolerancia, según ISO 2768-1:1989</text>
<text x="312.7" y="254">Zonas de rugosidad no especificada, Ra 3.2</text>
<text x="357.9" y="286.4">01</text>
<text x="377.7" y="285.6">A3</text>
<text x="397" y="285.9">1 /8</text>
</g>
<g font-size="2.4">
<text x="271.2" y="244.4">MATERIAL:</text>
<text x="271.3" y="252">ACABADO SUPERFICIAL:</text>
<text x="271.4" y="247.9">Steel, Mild</text>
<text x="271.3" y="254.6">Cincado</text>
<text x="271.2" y="259.7">SCALE:</text>
<text x="350.6" y="260.8">DRAWN: Sergio Torremocha</text>
<text x="391.2" y="260.6">04/10/2016</text>
<text x="350.6" y="267">CHECKED:</text>
<text x="350.6" y="271.4">DWG NO:</text>
<text x="350.8" y="276.9">Id. Ref:</text>
<text x="350.8" y="282.8">REV</text>
<text x="371.2" y="282.9">SIZE</text>
<text x="390.9" y="282.9">SHEET</text>
</g>
</svg>
